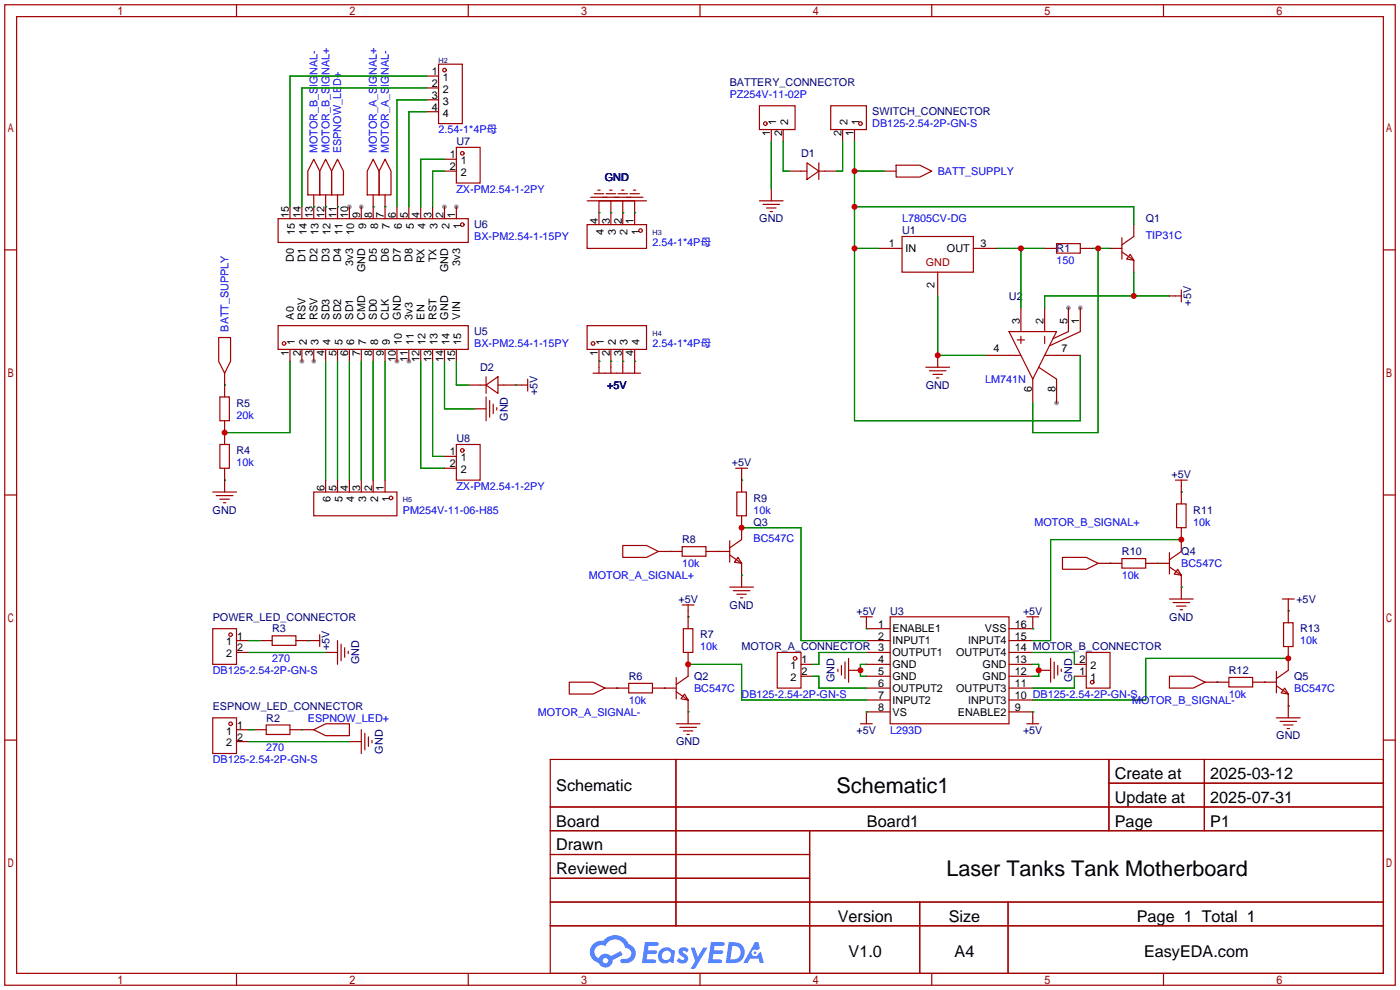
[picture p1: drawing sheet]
<svg xmlns="http://www.w3.org/2000/svg" width="299mm" height="212mm" viewBox="0 0 299 212" stroke-linecap="round" stroke-linejoin="round" font-family="sans-serif">
<g fill="#999">
<circle cx="225.8" cy="86.1" r=".51"/>
<circle cx="228.3" cy="65.8" r=".51"/>
<circle cx="230.9" cy="65.8" r=".51"/>
<circle cx="64.5" cy="77.2" r=".51"/>
<circle cx="67.1" cy="77.2" r=".51"/>
<circle cx="84.8" cy="77.2" r=".51"/>
<circle cx="87.4" cy="77.2" r=".51"/>
<circle cx="97.5" cy="44.2" r=".51"/>
<circle cx="95" cy="44.2" r=".51"/>
<circle cx="77.2" cy="44.2" r=".51"/>
<circle cx="74.7" cy="44.2" r=".51"/>
</g>
<g fill="none" stroke="#a10000" stroke-width=".25">
<path d="M1 1h297.2v209.6h-297.2zM3.6 3.6h292.1v204.4h-292.1zM50.5 1v2.6M100.1 1v2.6M149.6 1v2.6M199.1 1v2.6M248.7 1v2.6M1 53.4h2.6M295.7 53.4h2.5M1 105.8h2.6M295.7 105.8h2.5M1 158.2h2.6"/>
<path d="M295.7 158.2h2.5M117.6 162.3h178.1v45.7h-178.1zM117.6 172.5h178.1M117.6 177.5h178.1M144.5 162.3v35.6M173 177.5v30.5M237 162.3v15.2M237 167.4h58.7M257.4 162.3v15.2M117.6 182.6h55.4M117.6 192.8h178.1M117.6 187.7h55.4"/>
<path d="M117.6 197.9h178.1M196.6 192.8v15.2M215.4 192.8v15.2M50.5 208v2.6M100.1 208v2.6M149.6 208v2.6M199.1 208v2.6M248.7 208v2.6"/>
</g>
<g fill="#5487ff">
<path d="M145.3 202.7a1.3 1.3 0 0 1 1.9 .3l-.4 .6a.54 .54 0 0 0-.9-.2l.1 .2a1.34 1.34 0 0 1 .9 1.8 1.47 1.47 0 0 1-2.3-.1l.5-.6 .8 .5a.31 .31 0 0 0 .4-.3 .31 .31 0 0 0-.3-.4 1.12 1.12 0 0 1-.7-1.8z"/>
<path d="M147.6 202.5h.9l.6 2 1.2-2h.9l-2.7 4.6h-.9l1-1.7z"/>
<path d="M137.8 201.4h1.7a1.31 1.31 0 0 1 1.2 .2 .4 .4 0 0 1-.3 .5l-1.8 .1-.1 .9h1.6a.4 .4 0 0 1 .4 .4 .4 .4 0 0 1-.5 .4h-1.6l-.2 1.2h1.4a.46 .46 0 0 1 .5 0 .46 .46 0 0 1 .1 .5l-.4 .2h-2.6z"/>
<path d="M151.9 201.4h1.7a1.32 1.32 0 0 1 1.2 .2 .39 .39 0 0 1-.3 .5l-1.8 .1-.1 .9h1.6a.4 .4 0 0 1 .4 .4 .4 .4 0 0 1-.4 .4h-1.7l-.2 1.2h1.4a.46 .46 0 0 1 .5 0 .46 .46 0 0 1 .1 .5l-.4 .2h-2.6z"/>
<path d="M161.3 201.4h.8l.3 1.3-.6 .4a.75 .75 0 0 0-1.1 .3 .75 .75 0 0 0 .5 1 .75 .75 0 0 0 .9-.7l.5-.2 .6 2.3h-.8l-.3-.9h-1.8l-.5 .9h-1z"/>
<path d="M155.7 201.4l-.6 4.4h1.5a2.27 2.27 0 0 0 2.6-2.2 2.27 2.27 0 0 0-2.7-2.2zM156.5 202.1a1.5 1.5 0 0 1 1.8 1.6 1.5 1.5 0 0 1-1.9 1.4h-.3z"/>
<path d="M141.2 203a1.6 1.6 0 0 0-.3 2.3 1.6 1.6 0 0 0 2.3 .2l.7 .3 .3-2.4-.1-.3-.5-.1a1.58 1.58 0 0 0-2.4 0zM141.8 203.5a.98 .98 0 0 1 1.6 .4 .98 .98 0 0 1-1.1 1.3 .94 .94 0 0 1-.9-.7 .94 .94 0 0 1 .4-1z"/>
<path d="M126.8 201.8a2.37 2.37 0 0 0 1.1 4 1.54 1.54 0 0 0 1.8 1 1.54 1.54 0 0 0 1.2-1.6l2.2-1.1-.5-.8-2 1a1.57 1.57 0 0 0-2.7 .5 1.5 1.5 0 0 1-.7-2.1 1.5 1.5 0 0 1 2.2-.5 2.23 2.23 0 0 1 2.3-1.4 2.23 2.23 0 0 1 2 1.8 1.16 1.16 0 0 1 1.2 1.1 1.16 1.16 0 0 1-1.1 1.2h-.7a.47 .47 0 0 0-.5 .4 .47 .47 0 0 0 .4 .5 2.17 2.17 0 0 0 2.5-.9 2.17 2.17 0 0 0-.3-2.7l-.8-.4a3.2 3.2 0 0 0-5.5-.7l-1.1 .1zM128.8 205.3a.6 .6 0 0 1 1.2 0 .6 .6 0 0 1-1.2 0z"/>
<circle cx="161.4" cy="203.6" r=".28"/>
</g>
<g fill="none" stroke="#a10000" stroke-width=".25">
<path d="M91.2 16.3h2.5M91.2 18.8h2.5M93.7 13.7h5.1v12.7h-5.1zM67.1 34l1.2 2.6v5.1h-2.5v-5.1zM69.6 34l1.3 2.6v5.1h-2.6v-5.1zM72.1 34l1.3 2.6v5.1h-2.5v-5.1zM79.8 34l1.2 2.6v5.1h-2.5v-5.1zM82.3 34l1.3 2.6v5.1h-2.6v-5.1zM91.2 21.3h2.5M91.2 23.9h2.5M95 36.6h2.5M95 34h2.5"/>
<path d="M97.5 31.5h5.1v7.6h-5.1zM162.3 22.6h7.6v5.1h-7.6zM164.8 27.7v2.5M167.4 27.7v2.5M168.7 36.6h3.8M172.5 34.8l2.5 1.8-2.5 1.8zM175 36.6h3.8M175 34.8v3.6M177.5 22.6h7.7v5.1h-7.7zM180.1 27.7v2.5M182.6 27.7v2.5M189 36.6h2.5"/>
<path d="M191.5 35.3h5.1l2.5 1.3-2.5 1.2h-5.1zM59.4 46.7h40.7v5.1h-40.7zM62 44.2v2.5M64.5 44.2v2.5M67.1 41.7v5M69.6 41.7v5M72.1 41.7v5M74.7 44.2v2.5M77.2 44.2v2.5M79.8 41.7v5M82.3 41.7v5M84.8 44.2v2.5"/>
<path d="M87.4 44.2v2.5M89.9 44.2v2.5M92.5 44.2v2.5M95 44.2v2.5M97.5 44.2v2.5M125.5 48h12.7v5.1h-12.7zM125.5 42.9h12.7M126.2 42.2h11.2M127 41.4h2M127.8 40.6h.5M128 42.9v5.1M129.5 41.4h2.1"/>
<path d="M130.3 40.6h.5M130.6 42.9v5.1M132.1 41.4h2M132.8 40.6h.5M133.1 42.9v5.1M134.6 41.4h2.1M135.4 40.6h.5M135.6 42.9v5.1M162.3 42.9h5.1M163.1 43.7h3.5M163.8 44.4h2.1M164.6 45.2h.5"/>
<path d="M164.8 40.4v2.5M187.7 53.1h5.1M192.8 50.5h15.2v7.7h-15.2zM200.4 58.2v5M208 53.1h5.1M223.3 53.1h2.5M225.8 52.1h5.1v2h-5.1zM230.9 53.1h2.5M237.2 53.1h2.6M239.8 53.8l2.5 1.8M239.8 50.8v4.6M241.6 54.4l.7 1.2-1.5-.2z"/>
<path d="M242.3 48v2.5l-2.5 1.8M242.3 55.6v2.6M46.7 72.1h2.6v5.1l-1.3 2.6-1.3-2.6zM48 79.8v5M59.4 69.6h40.7v5.1h-40.7zM62 74.7v2.5M64.5 74.7v2.5M67.1 74.7v2.5M69.6 74.7v2.5M72.1 74.7v2.5M74.7 74.7v2.5M77.2 74.7v2.5"/>
<path d="M79.8 74.7v2.5M82.3 74.7v2.5M84.8 74.7v2.5M87.4 74.7v2.5M89.9 74.7v2.5M92.5 74.7v2.5M95 74.7v2.5M97.5 74.7v2.5M125.5 69.6h12.7v5.1h-12.7zM126.7 79.8h10.2M128 74.7v5.1M130.6 74.7v5.1"/>
<path d="M133.1 74.7v5.1M135.6 74.7v5.1M197.9 78.5h5M198.6 79.2h3.6M200.4 75.9v2.6M210.6 75.9h7.6M215.6 70.9h10.2l-5.1 10.1zM217.4 72.6h1.5M218.2 65.8v5.1M218.2 71.9v1.5M222 78.5l3.8 2.5v5.1M223.3 75.9h7.6"/>
<path d="M223.3 65.8v5.1M223.3 71.9v1.5M228.3 65.8v5.1l-3.3 1.5M230.9 65.8v5.1l-6.6 3M249.9 63.2h2.6M252.5 62v2.5M47 84.8h2v5.1h-2zM47 95h2v5.1h-2zM48 89.9v5.1M95 97.5h2.5M97.5 95h5.1v7.6h-5.1zM100.1 82.3h3.8"/>
<path d="M101.3 87.4h2.6M103.9 82.3l2.5-1.8v3.6zM103.9 80.5v3.6M103.9 84.8v5.1M104.6 85.6v3.6M105.4 86.4v2M106.2 87.1v.5M106.4 82.3h6.4M112.8 81v2.6M199.4 80h2M200.2 80.8h.5M220.7 81v5.1"/>
<path d="M45.5 105.2h5M46.2 105.9h3.6M47 106.7h2M47.8 107.4h.5M48 100.1v5.1M67.1 105.2h17.7v5h-17.7zM69.6 102.6v2.6M72.1 102.6v2.6M74.7 102.6v2.6M77.2 102.6v2.6M79.8 102.6v2.6M82.3 102.6v2.6"/>
<path d="M95 100.1h2.5M133.1 116.6h5.1l2.5 1.3-2.5 1.2h-5.1zM140.7 117.9h5.1M145.8 116.8h5.1v2.1h-5.1zM150.9 117.9h5.1M156 118.6l2.5 1.8M156 115.6v4.5M157.2 100.1h2.6M157.5 105.2h2v5h-2zM157.7 119.1l.8 1.3-1.5-.3zM158.5 100.1v5.1M158.5 110.2v5.1l-2.5 1.8"/>
<path d="M227.1 119.1h5.1l2.5 1.3-2.5 1.3h-5.1zM239.8 119.4h5.1v2h-5.1zM249.9 118.1v4.6M251.2 102.6h2.5M251.5 107.7h2v5.1h-2zM252.5 102.6v5.1M252.5 112.8v5.1l-2.6 1.7M45.5 134.4h5v7.6h-5zM50.5 139.4h2.6M50.5 136.9h2.6M55.6 136.9h2.6M58.2 135.9h5v2h-5z"/>
<path d="M63.2 136.9h5.1M68.3 135.6v2.6M69.6 139.4h2.5M72.1 136.9v5.1M72.9 137.7v3.5M73.7 138.4v2.1M74.4 139.2v.5M145.8 129.3h2.5M146 134.4h2.1v5h-2.1zM147.1 129.3v5.1M147.1 139.4v5.1l-2.6 1.8M156 125.5h5"/>
<path d="M156.7 126.2h3.6M157.5 127h2M158.2 127.8h.5M158.5 120.4v5.1M166.1 139.4h5.1v7.7h-5.1zM183.9 131.8h2.5M185.2 139.4h5M185.2 136.9h5M185.2 131.8v2.6h5M190.2 131.8h25.4v22.9h-25.4zM215.6 139.4h5.1M215.6 136.9h5.1"/>
<path d="M219.5 131.8h2.5M220.7 131.8v2.6h-5.1M232.2 139.4h5v7.7h-5zM234.7 120.4h5.1M244.9 120.4h5M249.9 121.2l2.6 1.7M249.9 128h5.1M250.7 128.8h3.6M251.5 129.5h2M251.7 121.7l.8 1.2-1.5-.2zM252.2 130.3h.5M252.5 122.9v5.1"/>
<path d="M274.1 128h2.5M274.3 133.1h2.1v5.1h-2.1zM275.3 128v5.1M275.3 138.2v5.1l-2.5 1.7M45.5 153.4h5v7.6h-5zM50.5 158.5h2.6M50.5 156h2.6M54.4 156h2.5M56.9 154.9h5.1v2.1h-5.1zM62 156h5.1M67.1 156l2.5-1.3h5.1v2.5h-5.1zM74.7 158.5h2.5"/>
<path d="M77.2 156v5M78 156.7v3.6M78.7 157.5v2M79.5 158.2v.6M121.7 145.8h5l2.6 1.3-2.6 1.2h-5zM129.3 147.1h5.1M134.4 146.1h5v2h-5zM139.4 147.1h5.1M144.5 147.8l2.6 1.8M144.5 144.8v4.6M144.5 154.7h5.1M145.3 155.4h3.5"/>
<path d="M146 156.2h2.1M146.3 148.3l.8 1.3-1.6-.2zM146.8 157h.5M147.1 149.6v5.1M171.2 142h2.5M171.2 144.5h2.5M179.1 143v.5M179.8 142.2v2.1M180.6 141.5v3.5M181.4 143.3h2.5M181.4 140.7v5.1M183.9 154.7h2.5"/>
<path d="M185.2 142h5M185.2 144.5h5M185.2 147.1h5M185.2 149.6h5M190.2 152.1h-5v2.6M215.6 152.1h5.1v2.6M215.6 142h5.1M215.6 144.5h5.1M215.6 147.1h5.1M215.6 149.6h5.1M219.5 154.7h2.5M222 143.3h2.5"/>
<path d="M224.5 140.7v5.1M225.3 141.5v3.5M226.1 142.2v2.1M226.8 143v.5M229.6 142h2.6M229.6 144.5h2.6M249.9 144.5h5.1l2.6 1.3-2.6 1.3h-5.1zM257.6 145.8h5M262.6 144.8h5.1v2h-5.1zM267.7 145.8h5.1M272.8 146.6l2.5 1.7M272.8 143.5v4.6"/>
<path d="M272.8 153.4h5.1M273.6 154.2h3.5M274.3 154.9h2.1M274.6 147.1l.7 1.2-1.5-.2zM275.1 155.7h.5M275.3 148.3v5.1"/>
<circle cx="95" cy="15" r=".38"/>
<circle cx="98.8" cy="32.8" r=".38"/>
<circle cx="163.6" cy="26.4" r=".38"/>
<circle cx="183.9" cy="26.4" r=".38"/>
<circle cx="98.8" cy="48" r=".38"/>
<circle cx="136.9" cy="49.3" r=".38"/>
<circle cx="60.7" cy="73.4" r=".38"/>
<circle cx="126.7" cy="73.4" r=".38"/>
<circle cx="98.8" cy="96.3" r=".38"/>
<circle cx="83.6" cy="106.4" r=".38"/>
<circle cx="49.3" cy="135.6" r=".38"/>
<circle cx="49.3" cy="154.7" r=".38"/>
<circle cx="169.9" cy="140.7" r=".38"/>
<circle cx="233.4" cy="145.8" r=".38"/>
</g>
<g fill="none" stroke="#008700" stroke-width=".25">
<path d="M91.2 16.3h-29.2v27.9M91.2 18.8h-26.7v25.4M91.2 21.3h-6.4v22.9M91.2 23.9h-3.8v20.3M95 36.6h-2.5v7.6M95 34h-5.1v10.2M164.8 30.2v10.2M167.4 30.2v6.4h1.3M180.1 30.2v6.4h-1.3M182.6 36.6h6.4M182.6 30.2v59.7h48.3v-14M67.1 44.2h.1"/>
<path d="M69.6 44.2h.1M72.1 44.2h.1M79.8 44.2h.1M82.3 44.2h.1M128 45.5h.1M130.6 45.5h.1M133.1 45.5h.1M135.6 45.5h.1M182.6 53.1h5.1M182.6 44.2h59.7v3.8M213.1 53.1h10.2M218.2 53.1v12.7"/>
<path d="M233.4 53.1h3.8M234.7 53.1v39.4h-14v-6.4M242.3 58.2v5M62 77.2v15.3h-14M69.6 77.2v25.4M72.1 77.2v25.4M74.7 77.2v25.4M77.2 77.2v25.4M79.8 77.2v25.4M82.3 77.2v25.4M89.9 77.2v22.9h5.1M92.5 77.2v20.3h2.5"/>
<path d="M95 77.2v10.2h6.3M97.5 77.2v5.1h2.6M128 77.2h.1M130.6 77.2h.1M133.1 77.2h.1M135.6 77.2h.1M200.4 63.2v12.7h10.2M249.9 63.2h-26.6v2.6M48 82.3h.1M110.2 82.3h.1M48 102.6h.1M143.3 117.9h.1"/>
<path d="M153.4 117.9h.1M158.5 102.6h.1M158.5 112.8h12.7v24.1h14M252.5 105.2h.1M252.5 115.3h-28v21.6h-3.8M53.1 136.9h2.5M53.1 139.4h16.5M65.8 136.9h.1M147.1 131.8h.1M158.5 122.9h.1M185.2 134.4h.1M185.2 139.4h-10.2v2.6h-1.3"/>
<path d="M220.7 134.4h.1M220.7 139.4h8.9v2.6M237.2 120.4h.1M247.4 120.4h.1M252.5 125.5h.1M275.3 130.6h.1M53.1 156h1.3M53.1 158.5h21.6M64.5 156h.1M131.8 147.1h.1M142 147.1h.1M147.1 152.1h.1"/>
<path d="M147.1 142h11.4v7.6h26.7M173.7 144.5h1.3v2.6h10.2M185.2 152.1h.1M185.2 142h-1.3v2.5h1.3M220.7 152.1h.1M220.7 142h1.3v2.5h-1.3M229.6 144.5v2.6h-8.9M260.1 145.8h.1M270.3 145.8h.1M275.3 150.9h.1M275.3 140.7h-30.4v8.9h-24.2"/>
</g>
<g fill="#c00">
<circle cx="234.7" cy="53.1" r=".63"/>
<circle cx="48" cy="92.5" r=".63"/>
<circle cx="275.3" cy="140.7" r=".63"/>
<circle cx="183.9" cy="143.3" r=".63"/>
<circle cx="218.2" cy="53.1" r=".63"/>
<circle cx="242.3" cy="63.2" r=".63"/>
<circle cx="200.4" cy="75.9" r=".63"/>
<circle cx="252.5" cy="115.3" r=".63"/>
<circle cx="147.1" cy="142" r=".63"/>
<circle cx="222" cy="143.3" r=".63"/>
<circle cx="182.6" cy="44.2" r=".63"/>
<circle cx="182.6" cy="36.6" r=".63"/>
<circle cx="182.6" cy="53.1" r=".63"/>
<circle cx="158.5" cy="112.8" r=".63"/>
</g>
<g font-size="4.6">
<text x="178.8" y="169.4">Schematic1</text>
<text x="202.3" y="187.2">Laser Tanks Tank Motherboard</text>
</g>
<g font-size="3.5">
<text x="238.3" y="166.5">Create at</text>
<text x="258.7" y="166.5">2025-03-12</text>
<text x="118.9" y="169.1">Schematic</text>
<text x="238.3" y="171.6">Update at</text>
<text x="258.7" y="171.6">2025-07-31</text>
<text x="118.9" y="176.7">Board</text>
<text x="185.3" y="176.7">Board1</text>
<text x="238.3" y="176.7">Page</text>
<text x="258.7" y="176.7">P1</text>
<text x="118.9" y="181.8">Drawn</text>
<text x="118.9" y="186.8">Reviewed</text>
<text x="179.1" y="197">Version</text>
<text x="202.8" y="197">Size</text>
<text x="243" y="197">Page 1 Total 1</text>
<text x="181.4" y="204.6">V1.0</text>
<text x="204" y="204.6">A4</text>
<text x="244.5" y="204.6">EasyEDA.com</text>
</g>
<g font-size="2.3">
<text x="92.3" y="16">1</text>
<text x="94.7" y="17.3">1</text>
<text x="92.3" y="18.6">2</text>
<text x="92.3" y="21.1">3</text>
<text x="92.3" y="23.6">4</text>
<text x="94.7" y="19.8">2</text>
<text x="94.7" y="22.4">3</text>
<text x="94.7" y="24.9">4</text>
<text x="164.6" y="29.1" transform="rotate(-90 164.6 29.1)">1</text>
<text x="165.9" y="26.7" transform="rotate(-90 165.9 26.7)">1</text>
<text x="167.2" y="29.1" transform="rotate(-90 167.2 29.1)">2</text>
<text x="168.4" y="26.7" transform="rotate(-90 168.4 26.7)">2</text>
<text x="179.9" y="29.1" transform="rotate(-90 179.9 29.1)">2</text>
<text x="181.1" y="26.7" transform="rotate(-90 181.1 26.7)">2</text>
<text x="182.4" y="29.1" transform="rotate(-90 182.4 29.1)">1</text>
<text x="183.7" y="26.7" transform="rotate(-90 183.7 26.7)">1</text>
<text x="96.1" y="33.8">1</text>
<text x="98.5" y="35.1">1</text>
<text x="96.1" y="36.3">2</text>
<text x="98.5" y="37.6">2</text>
<text x="61.7" y="46.6" transform="rotate(-90 61.7 46.6)">15</text>
<text x="64.3" y="46.6" transform="rotate(-90 64.3 46.6)">14</text>
<text x="66.8" y="46.6" transform="rotate(-90 66.8 46.6)">13</text>
<text x="69.4" y="46.6" transform="rotate(-90 69.4 46.6)">12</text>
<text x="71.9" y="46.6" transform="rotate(-90 71.9 46.6)">11</text>
<text x="74.4" y="46.6" transform="rotate(-90 74.4 46.6)">10</text>
<text x="77" y="46.6" transform="rotate(-90 77 46.6)">9</text>
<text x="79.5" y="46.6" transform="rotate(-90 79.5 46.6)">8</text>
<text x="82.1" y="46.6" transform="rotate(-90 82.1 46.6)">7</text>
<text x="84.6" y="46.6" transform="rotate(-90 84.6 46.6)">6</text>
<text x="87.1" y="46.6" transform="rotate(-90 87.1 46.6)">5</text>
<text x="89.7" y="46.6" transform="rotate(-90 89.7 46.6)">4</text>
<text x="92.2" y="46.6" transform="rotate(-90 92.2 46.6)">3</text>
<text x="94.8" y="46.6" transform="rotate(-90 94.8 46.6)">2</text>
<text x="97.3" y="46.6" transform="rotate(-90 97.3 46.6)">1</text>
<text x="127.8" y="47.9" transform="rotate(-90 127.8 47.9)">4</text>
<text x="130.3" y="47.9" transform="rotate(-90 130.3 47.9)">3</text>
<text x="132.9" y="47.9" transform="rotate(-90 132.9 47.9)">2</text>
<text x="135.4" y="47.9" transform="rotate(-90 135.4 47.9)">1</text>
<text x="63" y="50.2" transform="rotate(-90 63 50.2)">15</text>
<text x="65.6" y="50.2" transform="rotate(-90 65.6 50.2)">14</text>
<text x="68.1" y="50.2" transform="rotate(-90 68.1 50.2)">13</text>
<text x="70.6" y="50.2" transform="rotate(-90 70.6 50.2)">12</text>
<text x="73.2" y="50.2" transform="rotate(-90 73.2 50.2)">11</text>
<text x="75.7" y="50.2" transform="rotate(-90 75.7 50.2)">10</text>
<text x="78.3" y="49" transform="rotate(-90 78.3 49)">9</text>
<text x="80.8" y="49" transform="rotate(-90 80.8 49)">8</text>
<text x="83.3" y="49" transform="rotate(-90 83.3 49)">7</text>
<text x="85.9" y="49" transform="rotate(-90 85.9 49)">6</text>
<text x="88.4" y="49" transform="rotate(-90 88.4 49)">5</text>
<text x="91" y="49" transform="rotate(-90 91 49)">4</text>
<text x="93.5" y="49" transform="rotate(-90 93.5 49)">3</text>
<text x="96" y="49" transform="rotate(-90 96 49)">2</text>
<text x="98.6" y="49" transform="rotate(-90 98.6 49)">1</text>
<text x="129.1" y="50.2" transform="rotate(-90 129.1 50.2)">4</text>
<text x="131.6" y="50.2" transform="rotate(-90 131.6 50.2)">3</text>
<text x="134.1" y="50.2" transform="rotate(-90 134.1 50.2)">2</text>
<text x="136.7" y="50.2" transform="rotate(-90 136.7 50.2)">1</text>
<text x="190" y="52.9">1</text>
<text x="193.5" y="53.9">IN</text>
<text x="202.4" y="53.9">OUT</text>
<text x="209.5" y="52.9">3</text>
<text x="62.8" y="56" transform="rotate(-90 62.8 56)">D0</text>
<text x="65.3" y="56" transform="rotate(-90 65.3 56)">D1</text>
<text x="67.9" y="56" transform="rotate(-90 67.9 56)">D2</text>
<text x="70.4" y="56" transform="rotate(-90 70.4 56)">D3</text>
<text x="72.9" y="56" transform="rotate(-90 72.9 56)">D4</text>
<text x="75.5" y="56.8" transform="rotate(-90 75.5 56.8)">3v3</text>
<text x="78" y="58.2" transform="rotate(-90 78 58.2)">GND</text>
<text x="80.6" y="56" transform="rotate(-90 80.6 56)">D5</text>
<text x="83.1" y="56" transform="rotate(-90 83.1 56)">D6</text>
<text x="85.6" y="56" transform="rotate(-90 85.6 56)">D7</text>
<text x="88.2" y="56" transform="rotate(-90 88.2 56)">D8</text>
<text x="90.7" y="56.3" transform="rotate(-90 90.7 56.3)">RX</text>
<text x="93.3" y="56" transform="rotate(-90 93.3 56)">TX</text>
<text x="95.8" y="58.2" transform="rotate(-90 95.8 58.2)">GND</text>
<text x="98.3" y="56.8" transform="rotate(-90 98.3 56.8)">3v3</text>
<text x="199.7" y="61.5" transform="rotate(-90 199.7 61.5)">2</text>
<text x="62.8" y="68.3" transform="rotate(-90 62.8 68.3)">A0</text>
<text x="65.3" y="68.3" transform="rotate(-90 65.3 68.3)">RSV</text>
<text x="67.9" y="68.3" transform="rotate(-90 67.9 68.3)">RSV</text>
<text x="70.4" y="68.3" transform="rotate(-90 70.4 68.3)">SD3</text>
<text x="72.9" y="68.3" transform="rotate(-90 72.9 68.3)">SD2</text>
<text x="75.5" y="68.3" transform="rotate(-90 75.5 68.3)">SD1</text>
<text x="78" y="68.3" transform="rotate(-90 78 68.3)">CMD</text>
<text x="80.6" y="68.3" transform="rotate(-90 80.6 68.3)">SD0</text>
<text x="83.1" y="68.3" transform="rotate(-90 83.1 68.3)">CLK</text>
<text x="85.6" y="68.3" transform="rotate(-90 85.6 68.3)">GND</text>
<text x="88.2" y="68.3" transform="rotate(-90 88.2 68.3)">3v3</text>
<text x="90.7" y="68.3" transform="rotate(-90 90.7 68.3)">EN</text>
<text x="93.3" y="68.3" transform="rotate(-90 93.3 68.3)">RST</text>
<text x="95.8" y="68.3" transform="rotate(-90 95.8 68.3)">GND</text>
<text x="98.3" y="68.3" transform="rotate(-90 98.3 68.3)">VIN</text>
<text x="218" y="69.3" transform="rotate(-90 218 69.3)">3</text>
<text x="223" y="69.3" transform="rotate(-90 223 69.3)">2</text>
<text x="228.1" y="69.3" transform="rotate(-90 228.1 69.3)">5</text>
<text x="230.7" y="69.3" transform="rotate(-90 230.7 69.3)">1</text>
<text x="61.7" y="76.1" transform="rotate(-90 61.7 76.1)">1</text>
<text x="63" y="73.7" transform="rotate(-90 63 73.7)">1</text>
<text x="64.3" y="76.1" transform="rotate(-90 64.3 76.1)">2</text>
<text x="65.6" y="73.7" transform="rotate(-90 65.6 73.7)">2</text>
<text x="66.8" y="76.1" transform="rotate(-90 66.8 76.1)">3</text>
<text x="68.1" y="73.7" transform="rotate(-90 68.1 73.7)">3</text>
<text x="69.4" y="76.1" transform="rotate(-90 69.4 76.1)">4</text>
<text x="70.6" y="73.7" transform="rotate(-90 70.6 73.7)">4</text>
<text x="71.9" y="76.1" transform="rotate(-90 71.9 76.1)">5</text>
<text x="73.2" y="73.7" transform="rotate(-90 73.2 73.7)">5</text>
<text x="74.4" y="76.1" transform="rotate(-90 74.4 76.1)">6</text>
<text x="75.7" y="73.7" transform="rotate(-90 75.7 73.7)">6</text>
<text x="77" y="76.1" transform="rotate(-90 77 76.1)">7</text>
<text x="78.3" y="73.7" transform="rotate(-90 78.3 73.7)">7</text>
<text x="79.5" y="76.1" transform="rotate(-90 79.5 76.1)">8</text>
<text x="80.8" y="73.7" transform="rotate(-90 80.8 73.7)">8</text>
<text x="82.1" y="76.1" transform="rotate(-90 82.1 76.1)">9</text>
<text x="83.3" y="73.7" transform="rotate(-90 83.3 73.7)">9</text>
<text x="84.6" y="77.4" transform="rotate(-90 84.6 77.4)">10</text>
<text x="85.9" y="73.7" transform="rotate(-90 85.9 73.7)">10</text>
<text x="87.1" y="77.4" transform="rotate(-90 87.1 77.4)">11</text>
<text x="88.4" y="73.7" transform="rotate(-90 88.4 73.7)">11</text>
<text x="89.7" y="77.4" transform="rotate(-90 89.7 77.4)">12</text>
<text x="91" y="73.7" transform="rotate(-90 91 73.7)">12</text>
<text x="92.2" y="77.4" transform="rotate(-90 92.2 77.4)">13</text>
<text x="93.5" y="73.7" transform="rotate(-90 93.5 73.7)">13</text>
<text x="94.8" y="77.4" transform="rotate(-90 94.8 77.4)">14</text>
<text x="96" y="73.7" transform="rotate(-90 96 73.7)">14</text>
<text x="97.3" y="77.4" transform="rotate(-90 97.3 77.4)">15</text>
<text x="98.6" y="73.7" transform="rotate(-90 98.6 73.7)">15</text>
<text x="127.8" y="76.1" transform="rotate(-90 127.8 76.1)">1</text>
<text x="129.1" y="73.7" transform="rotate(-90 129.1 73.7)">1</text>
<text x="130.3" y="76.1" transform="rotate(-90 130.3 76.1)">2</text>
<text x="131.6" y="73.7" transform="rotate(-90 131.6 73.7)">2</text>
<text x="132.9" y="76.1" transform="rotate(-90 132.9 76.1)">3</text>
<text x="134.1" y="73.7" transform="rotate(-90 134.1 73.7)">3</text>
<text x="135.4" y="76.1" transform="rotate(-90 135.4 76.1)">4</text>
<text x="136.7" y="73.7" transform="rotate(-90 136.7 73.7)">4</text>
<text x="212.4" y="75.2">4</text>
<text x="226.8" y="75.2">7</text>
<text x="220.5" y="83.8" transform="rotate(-90 220.5 83.8)">6</text>
<text x="225.6" y="83.8" transform="rotate(-90 225.6 83.8)">8</text>
<text x="96.1" y="97.3">1</text>
<text x="96.1" y="99.8">2</text>
<text x="98.5" y="98.6">1</text>
<text x="98.5" y="101.1">2</text>
<text x="69.4" y="105" transform="rotate(-90 69.4 105)">6</text>
<text x="70.6" y="107.4" transform="rotate(-90 70.6 107.4)">6</text>
<text x="71.9" y="105" transform="rotate(-90 71.9 105)">5</text>
<text x="73.2" y="107.4" transform="rotate(-90 73.2 107.4)">5</text>
<text x="74.4" y="105" transform="rotate(-90 74.4 105)">4</text>
<text x="75.7" y="107.4" transform="rotate(-90 75.7 107.4)">4</text>
<text x="77" y="105" transform="rotate(-90 77 105)">3</text>
<text x="78.3" y="107.4" transform="rotate(-90 78.3 107.4)">3</text>
<text x="79.5" y="105" transform="rotate(-90 79.5 105)">2</text>
<text x="80.8" y="107.4" transform="rotate(-90 80.8 107.4)">2</text>
<text x="82.1" y="105" transform="rotate(-90 82.1 105)">1</text>
<text x="83.3" y="107.4" transform="rotate(-90 83.3 107.4)">1</text>
<text x="48.3" y="137.9">1</text>
<text x="50.7" y="136.7">1</text>
<text x="187.7" y="134.1">1</text>
<text x="187.7" y="136.7">2</text>
<text x="190.8" y="135.2">ENABLE1</text>
<text x="190.8" y="137.7">INPUT1</text>
<text x="206.9" y="137.7">INPUT4</text>
<text x="210.5" y="135.2">VSS</text>
<text x="216.9" y="136.7">15</text>
<text x="216.9" y="134.1">16</text>
<text x="48.3" y="140.5">2</text>
<text x="50.7" y="139.2">2</text>
<text x="169" y="143">1</text>
<text x="171.3" y="141.8">1</text>
<text x="187.7" y="141.8">4</text>
<text x="190.8" y="140.2">OUTPUT1</text>
<text x="190.8" y="142.8">GND</text>
<text x="204.4" y="140.2">OUTPUT4</text>
<text x="210" y="142.8">GND</text>
<text x="216.9" y="141.8">13</text>
<text x="216.9" y="139.2">14 MOTOR_B_CONNECTOR</text>
<text x="230.7" y="141.8">2</text>
<text x="233.1" y="143">2</text>
<text x="169" y="145.6">2</text>
<text x="171.3" y="144.3">2</text>
<text x="187.7" y="144.3">5</text>
<text x="187.7" y="146.8">6</text>
<text x="187.7" y="149.4">7</text>
<text x="190.8" y="145.3">GND</text>
<text x="190.8" y="147.9">OUTPUT2</text>
<text x="204.4" y="147.9">OUTPUT3</text>
<text x="210" y="145.3">GND</text>
<text x="216.9" y="149.4">10 DB125-2.54-2P-GN-S</text>
<text x="216.9" y="146.8">11</text>
<text x="216.9" y="144.3">12</text>
<text x="230.7" y="144.3">1</text>
<text x="233.1" y="145.6">1</text>
<text x="50.7" y="155.7">1</text>
<text x="187.7" y="151.9">8</text>
<text x="190.8" y="150.4">INPUT2</text>
<text x="190.8" y="152.9">VS</text>
<text x="204.7" y="152.9">ENABLE2</text>
<text x="206.9" y="150.4">INPUT3</text>
<text x="216.9" y="151.9">9</text>
<text x="48.3" y="157">1</text>
<text x="48.3" y="159.5">2</text>
<text x="50.7" y="158.3">2</text>
</g>
<g font-size="2.3" fill="#000080">
<text x="156" y="18.3">BATTERY_CONNECTOR</text>
<text x="186.4" y="24.7">SWITCH_CONNECTOR</text>
<text x="97.5" y="31">U7</text>
<text x="171.2" y="33.6">D1</text>
<text x="129.3" y="38.7">GND</text>
<text x="162.3" y="47.5">GND</text>
<text x="244.9" y="47.5">Q1</text>
<text x="101.3" y="48.8">U6</text>
<text x="192.8" y="50.1">U1</text>
<text x="225.8" y="53.9">R1</text>
<text x="215.6" y="64.1">U2</text>
<text x="254.6" y="65.3" transform="rotate(-90 254.6 65.3)">+5V</text>
<text x="101.3" y="71.7">U5</text>
<text x="102.6" y="79.3">D2</text>
<text x="129.7" y="83.1">+5V</text>
<text x="197.8" y="83.1">GND</text>
<text x="50.5" y="86.9">R5</text>
<text x="108.5" y="89.9" transform="rotate(-90 108.5 89.9)">GND</text>
<text x="114.9" y="84.4" transform="rotate(-90 114.9 84.4)">+5V</text>
<text x="97.5" y="94.5">U8</text>
<text x="50.5" y="97.1">R4</text>
<text x="156.4" y="99.6">+5V</text>
<text x="161" y="107.2">R9</text>
<text x="250.4" y="102.2">+5V</text>
<text x="45.4" y="109.8">GND</text>
<text x="161" y="112.3">Q3</text>
<text x="255" y="109.8">R11</text>
<text x="145.8" y="116.1">R8</text>
<text x="239.8" y="118.7">R10</text>
<text x="252.5" y="118.7">Q4</text>
<text x="145" y="128.8">+5V</text>
<text x="155.9" y="130.1">GND</text>
<text x="183.1" y="131.4">+5V</text>
<text x="190.2" y="131.4">U3</text>
<text x="218.6" y="131.4">+5V</text>
<text x="277.1" y="128.8">+5V</text>
<text x="45.5" y="132.6">POWER_LED_CONNECTOR</text>
<text x="58.2" y="135.2">R3</text>
<text x="149.6" y="136.4">R7</text>
<text x="249.9" y="132.6">GND</text>
<text x="277.9" y="135.2">R13</text>
<text x="70.4" y="139" transform="rotate(-90 70.4 139)">+5V</text>
<text x="76.8" y="142" transform="rotate(-90 76.8 142)">GND</text>
<text x="158.5" y="139">MOTOR_A_CONNECTOR 3</text>
<text x="134.4" y="145.3">R6</text>
<text x="148.3" y="145.3">Q2</text>
<text x="178.4" y="145.8" transform="rotate(-90 178.4 145.8)">GND</text>
<text x="229.2" y="145.8" transform="rotate(-90 229.2 145.8)">GND</text>
<text x="262.6" y="144.1">R12</text>
<text x="276.6" y="145.3">Q5</text>
<text x="45.5" y="151.7">ESPNOW_LED_CONNECTOR</text>
<text x="56.9" y="154.2">R2</text>
<text x="81.8" y="161.1" transform="rotate(-90 81.8 161.1)">GND</text>
<text x="144.5" y="159.3">GND</text>
<text x="183.1" y="156.8">+5V</text>
<text x="218.6" y="156.8">+5V</text>
<text x="272.8" y="158">GND</text>
</g>
<g font-size="2.3" fill="#00f">
<text x="156" y="20.9">PZ254V-11-02P</text>
<text x="93.7" y="28.5">2.54-1*4P母</text>
<text x="186.4" y="27.2">DB125-2.54-2P-GN-S</text>
<text x="67.9" y="32.8" transform="rotate(-90 67.9 32.8)">MOTOR_B_SIGNAL-</text>
<text x="70.4" y="32.8" transform="rotate(-90 70.4 32.8)">MOTOR_B_SIGNAL+</text>
<text x="72.9" y="32.8" transform="rotate(-90 72.9 32.8)">ESPNOW_LED+</text>
<text x="80.6" y="32.8" transform="rotate(-90 80.6 32.8)">MOTOR_A_SIGNAL+</text>
<text x="83.1" y="32.8" transform="rotate(-90 83.1 32.8)">MOTOR_A_SIGNAL-</text>
<text x="97.5" y="41.2">ZX-PM2.54-1-2PY</text>
<text x="200.4" y="37.4">BATT_SUPPLY</text>
<text x="192.8" y="47.5">L7805CV-DG</text>
<text x="101.3" y="51.4">BX-PM2.54-1-15PY</text>
<text x="139.4" y="52.6">2.54-1*4P母</text>
<text x="244.9" y="51.1">TIP31C</text>
<text x="225.8" y="56.4">150</text>
<text x="48.8" y="70.9" transform="rotate(-90 48.8 70.9)">BATT_SUPPLY</text>
<text x="101.3" y="74.2">BX-PM2.54-1-15PY</text>
<text x="139.4" y="74.2">2.54-1*4P母</text>
<text x="210.6" y="81.8">LM741N</text>
<text x="50.5" y="89.5">20k</text>
<text x="50.5" y="99.6">10k</text>
<text x="97.5" y="104.7">ZX-PM2.54-1-2PY</text>
<text x="86.1" y="109.8">PM254V-11-06-H85</text>
<text x="161" y="109.8">10k</text>
<text x="221.1" y="112.3">MOTOR_B_SIGNAL+</text>
<text x="255" y="112.3">10k</text>
<text x="161" y="115.9">BC547C</text>
<text x="125.8" y="123.7">MOTOR_A_SIGNAL+</text>
<text x="145.8" y="121.2">10k</text>
<text x="239.8" y="123.7">10k</text>
<text x="252.5" y="121.2">BC547C</text>
<text x="277.9" y="137.7">10k</text>
<text x="58.2" y="141.5">270</text>
<text x="149.6" y="139">10k</text>
<text x="45.5" y="144.1">DB125-2.54-2P-GN-S</text>
<text x="148.3" y="147.9">BC547C</text>
<text x="158.5" y="149.1">DB125-2.54-2P-GN-S</text>
<text x="262.6" y="149.1">10k</text>
<text x="276.6" y="147.9">BC547C</text>
<text x="65.8" y="154.2">ESPNOW_LED+</text>
<text x="115" y="153">MOTOR_A_SIGNAL-</text>
<text x="134.4" y="150.4">10k</text>
<text x="242" y="150.4">MOTOR_B_SIGNAL-</text>
<text x="56.9" y="160.6">270</text>
<text x="190.2" y="156.8">L293D</text>
<text x="45.5" y="163.1">DB125-2.54-2P-GN-S</text>
</g>
<text font-size="2.3" fill="#a00000" x="197.9" y="56.8">GND</text>
<g font-size="1.6" fill="#000080">
<text x="93.7" y="13.4">H2</text>
<text x="139.4" y="50.2">H3</text>
<text x="139.4" y="71.8">H4</text>
<text x="86.1" y="107.4">H5</text>
</g>
</svg>
